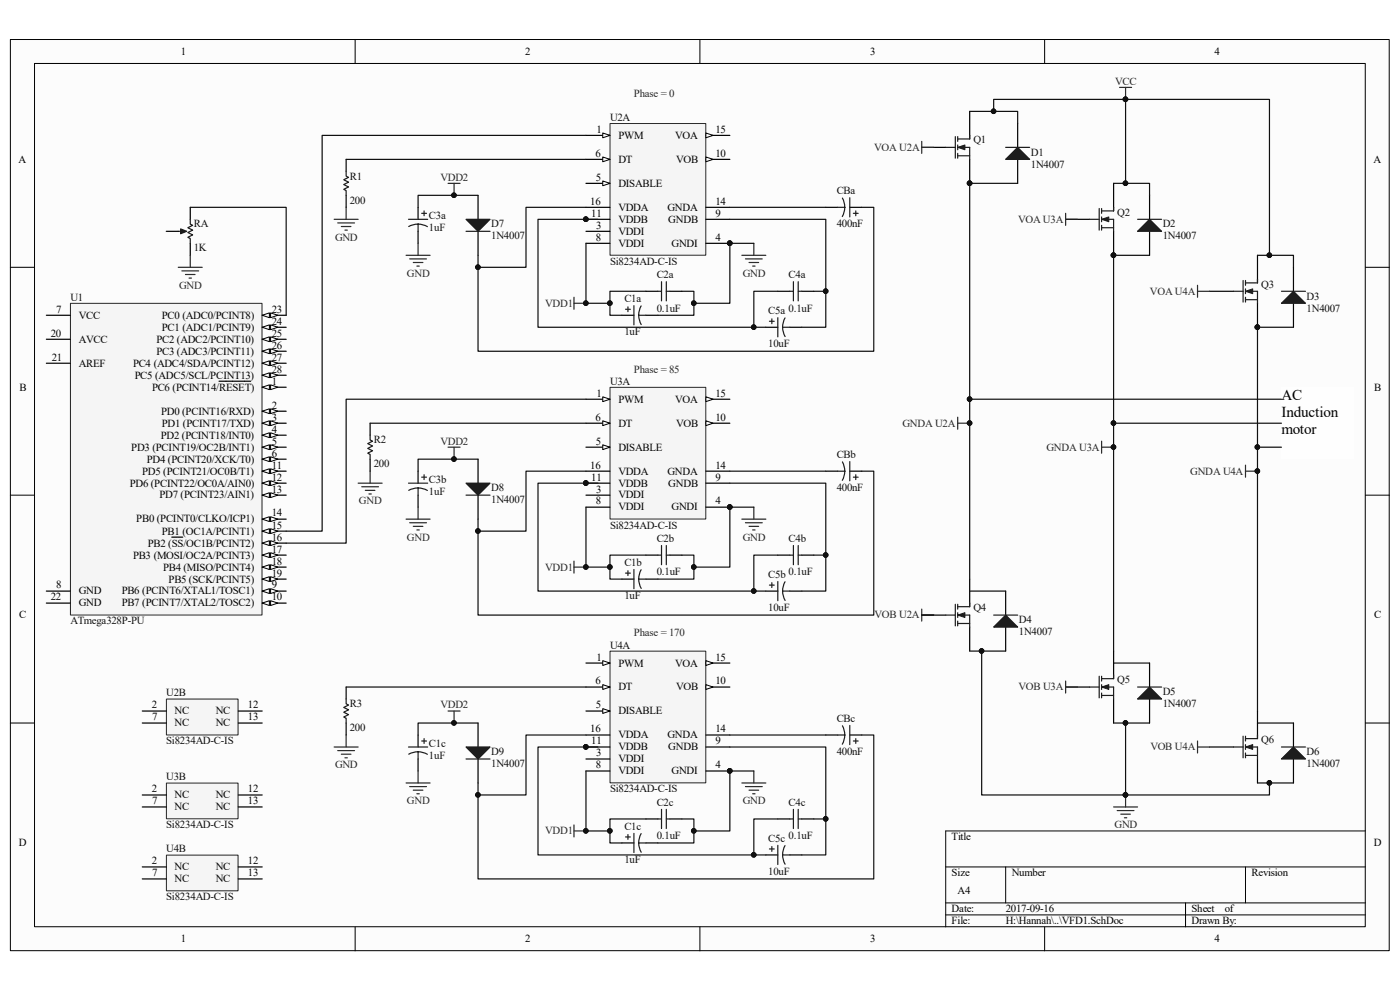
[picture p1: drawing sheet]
<svg xmlns="http://www.w3.org/2000/svg" width="297mm" height="210mm" viewBox="0 0 297 210" stroke-linecap="round" stroke-linejoin="round" font-family="sans-serif">
<path d="M2.2 8.4h292.5v193.3h-292.5z" fill="#fcfcfc"/>
<path d="M2.2 8.4h292.5v193.3h-292.5z" fill="none" stroke="#000" stroke-width=".21"/>
<path d="M7.4 13.5h282.2v183.1h-282.2z" fill="#fcfcfc"/>
<g fill="none" stroke="#000" stroke-width=".21">
<path d="M7.3 13.5h282.3v183.1h-282.3zM75.3 8.4v5.1M148.5 8.4v5.1M221.6 8.4v5.1M2.2 56.7h5.1M289.7 56.7h5.1M2.2 105h5.1M289.7 105h5.1M2.2 153.4h5.1M289.7 153.4h5.1M289.7 176.3h-89.1v20.3M75.3 196.6v5.1"/>
<path d="M148.5 196.6v5.1M200.6 183.9h89.1M200.6 191.5h89.1M200.6 194.1h89.1M213.4 183.9v7.6M221.6 196.6v5.1M251.5 191.5v5.1M264.2 183.9v7.6"/>
</g>
<path d="M215.9 26.2v5.1M215.9 33.8v5.1" fill="none" stroke="#000" stroke-width=".25"/>
<path d="M213.4 33.8l2.5-2.5 2.5 2.5z" fill="#1c1c1c"/>
<path d="M213.4 33.8l2.5-2.5 2.5 2.5zM213.4 31.3h5" fill="none" stroke="#1c1c1c" stroke-width=".25"/>
<path d="M243.9 41.4v5.1M243.9 49.1v5.1" fill="none" stroke="#000" stroke-width=".25"/>
<path d="M243.9 46.5l2.5 2.6h-5.1z" fill="#1c1c1c"/>
<path d="M241.3 46.5h5.1M243.9 46.5l2.5 2.6h-5.1z" fill="none" stroke="#1c1c1c" stroke-width=".25"/>
<path d="M15 64.4h40.6v66.1h-40.6z" fill="#f5f5f5"/>
<path d="M14.9 64.3h40.7v66.2h-40.7z" fill="none" stroke="#262626" stroke-width=".21"/>
<path d="M55.6 82.1h5.1" fill="none" stroke="#000" stroke-width=".25"/>
<path d="M55.6 82.1l1.6-.5v1.1z" fill="#fcfcfc"/>
<path d="M55.6 82.1l1.6-.5v1.1z" fill="none" stroke="#000" stroke-width=".21"/>
<path d="M57.4 81.6l1.5 .5-1.5 .6z" fill="#fcfcfc"/>
<path d="M57.4 81.6l1.5 .5-1.5 .6z" fill="none" stroke="#000" stroke-width=".21"/>
<path d="M46.5 80.9h3.9M50.5 80.9h2.7M55.6 87.2h5.1" fill="none" stroke="#000" stroke-width=".25"/>
<path d="M55.6 87.2l1.6-.5v1z" fill="#fcfcfc"/>
<path d="M55.6 87.2l1.6-.5v1z" fill="none" stroke="#000" stroke-width=".21"/>
<path d="M57.4 86.7l1.5 .5-1.5 .5z" fill="#fcfcfc"/>
<path d="M57.4 86.7l1.5 .5-1.5 .5z" fill="none" stroke="#000" stroke-width=".21"/>
<path d="M55.6 89.8h5.1" fill="none" stroke="#000" stroke-width=".25"/>
<path d="M55.6 89.8l1.6-.5v1z" fill="#fcfcfc"/>
<path d="M55.6 89.8l1.6-.5v1z" fill="none" stroke="#000" stroke-width=".21"/>
<path d="M57.4 89.3l1.5 .5-1.5 .5z" fill="#fcfcfc"/>
<path d="M57.4 89.3l1.5 .5-1.5 .5z" fill="none" stroke="#000" stroke-width=".21"/>
<path d="M55.6 92.3h5.1" fill="none" stroke="#000" stroke-width=".25"/>
<path d="M55.6 92.3l1.6-.5v1z" fill="#fcfcfc"/>
<path d="M55.6 92.3l1.6-.5v1z" fill="none" stroke="#000" stroke-width=".21"/>
<path d="M57.4 91.8l1.5 .5-1.5 .5z" fill="#fcfcfc"/>
<path d="M57.4 91.8l1.5 .5-1.5 .5z" fill="none" stroke="#000" stroke-width=".21"/>
<path d="M55.6 94.9h5.1" fill="none" stroke="#000" stroke-width=".25"/>
<path d="M55.6 94.9l1.6-.5v1z" fill="#fcfcfc"/>
<path d="M55.6 94.9l1.6-.5v1z" fill="none" stroke="#000" stroke-width=".21"/>
<path d="M57.4 94.4l1.5 .5-1.5 .5z" fill="#fcfcfc"/>
<path d="M57.4 94.4l1.5 .5-1.5 .5z" fill="none" stroke="#000" stroke-width=".21"/>
<path d="M55.6 97.4h5.1" fill="none" stroke="#000" stroke-width=".25"/>
<path d="M55.6 97.4l1.6-.5v1z" fill="#fcfcfc"/>
<path d="M55.6 97.4l1.6-.5v1z" fill="none" stroke="#000" stroke-width=".21"/>
<path d="M57.4 96.9l1.5 .5-1.5 .5z" fill="#fcfcfc"/>
<path d="M57.4 96.9l1.5 .5-1.5 .5z" fill="none" stroke="#000" stroke-width=".21"/>
<path d="M9.8 66.9h5.1M9.8 125.4h5.1M55.6 125.4h5.1" fill="none" stroke="#000" stroke-width=".25"/>
<path d="M55.6 125.4l1.6-.5v1z" fill="#fcfcfc"/>
<path d="M55.6 125.4l1.6-.5v1z" fill="none" stroke="#000" stroke-width=".21"/>
<path d="M57.4 124.9l1.5 .5-1.5 .5z" fill="#fcfcfc"/>
<path d="M57.4 124.9l1.5 .5-1.5 .5z" fill="none" stroke="#000" stroke-width=".21"/>
<path d="M55.6 127.9h5.1" fill="none" stroke="#000" stroke-width=".25"/>
<path d="M55.6 127.9l1.6-.5v1z" fill="#fcfcfc"/>
<path d="M55.6 127.9l1.6-.5v1z" fill="none" stroke="#000" stroke-width=".21"/>
<path d="M57.4 127.4l1.5 .5-1.5 .5z" fill="#fcfcfc"/>
<path d="M57.4 127.4l1.5 .5-1.5 .5z" fill="none" stroke="#000" stroke-width=".21"/>
<path d="M55.6 100h5.1" fill="none" stroke="#000" stroke-width=".25"/>
<path d="M55.6 100l1.6-.6v1.1z" fill="#fcfcfc"/>
<path d="M55.6 100l1.6-.6v1.1z" fill="none" stroke="#000" stroke-width=".21"/>
<path d="M57.4 99.4l1.5 .6-1.5 .5z" fill="#fcfcfc"/>
<path d="M57.4 99.4l1.5 .6-1.5 .5z" fill="none" stroke="#000" stroke-width=".21"/>
<path d="M55.6 102.5h5.1" fill="none" stroke="#000" stroke-width=".25"/>
<path d="M55.6 102.5l1.6-.5v1z" fill="#fcfcfc"/>
<path d="M55.6 102.5l1.6-.5v1z" fill="none" stroke="#000" stroke-width=".21"/>
<path d="M57.4 102l1.5 .5-1.5 .5z" fill="#fcfcfc"/>
<path d="M57.4 102l1.5 .5-1.5 .5z" fill="none" stroke="#000" stroke-width=".21"/>
<path d="M55.6 105h5.1" fill="none" stroke="#000" stroke-width=".25"/>
<path d="M55.6 105l1.6-.5v1.1z" fill="#fcfcfc"/>
<path d="M55.6 105l1.6-.5v1.1z" fill="none" stroke="#000" stroke-width=".21"/>
<path d="M57.4 104.5l1.5 .5-1.5 .6z" fill="#fcfcfc"/>
<path d="M57.4 104.5l1.5 .5-1.5 .6z" fill="none" stroke="#000" stroke-width=".21"/>
<path d="M55.6 110.1h5.1" fill="none" stroke="#000" stroke-width=".25"/>
<path d="M55.6 110.1l1.6-.5v1z" fill="#fcfcfc"/>
<path d="M55.6 110.1l1.6-.5v1z" fill="none" stroke="#000" stroke-width=".21"/>
<path d="M57.4 109.6l1.5 .5-1.5 .5z" fill="#fcfcfc"/>
<path d="M57.4 109.6l1.5 .5-1.5 .5z" fill="none" stroke="#000" stroke-width=".21"/>
<path d="M55.6 112.7h5.1" fill="none" stroke="#000" stroke-width=".25"/>
<path d="M55.6 112.7l1.6-.5v1z" fill="#fcfcfc"/>
<path d="M55.6 112.7l1.6-.5v1z" fill="none" stroke="#000" stroke-width=".21"/>
<path d="M57.4 112.2l1.5 .5-1.5 .5z" fill="#fcfcfc"/>
<path d="M57.4 112.2l1.5 .5-1.5 .5z" fill="none" stroke="#000" stroke-width=".21"/>
<path d="M55.6 115.2h5.1" fill="none" stroke="#000" stroke-width=".25"/>
<path d="M55.6 115.2l1.6-.5v1z" fill="#fcfcfc"/>
<path d="M55.6 115.2l1.6-.5v1z" fill="none" stroke="#000" stroke-width=".21"/>
<path d="M57.4 114.7l1.5 .5-1.5 .5z" fill="#fcfcfc"/>
<path d="M57.4 114.7l1.5 .5-1.5 .5z" fill="none" stroke="#000" stroke-width=".21"/>
<path d="M36.4 113.9h1.1M37.7 113.9h1.1M55.6 117.8h5.1" fill="none" stroke="#000" stroke-width=".25"/>
<path d="M55.6 117.8l1.6-.5v1z" fill="#fcfcfc"/>
<path d="M55.6 117.8l1.6-.5v1z" fill="none" stroke="#000" stroke-width=".21"/>
<path d="M57.4 117.3l1.5 .5-1.5 .5z" fill="#fcfcfc"/>
<path d="M57.4 117.3l1.5 .5-1.5 .5z" fill="none" stroke="#000" stroke-width=".21"/>
<path d="M55.6 120.3h5.1" fill="none" stroke="#000" stroke-width=".25"/>
<path d="M55.6 120.3l1.6-.5v1z" fill="#fcfcfc"/>
<path d="M55.6 120.3l1.6-.5v1z" fill="none" stroke="#000" stroke-width=".21"/>
<path d="M57.4 119.8l1.5 .5-1.5 .5z" fill="#fcfcfc"/>
<path d="M57.4 119.8l1.5 .5-1.5 .5z" fill="none" stroke="#000" stroke-width=".21"/>
<path d="M55.6 122.9h5.1" fill="none" stroke="#000" stroke-width=".25"/>
<path d="M55.6 122.9l1.6-.6v1.1z" fill="#fcfcfc"/>
<path d="M55.6 122.9l1.6-.6v1.1z" fill="none" stroke="#000" stroke-width=".21"/>
<path d="M57.4 122.3l1.5 .6-1.5 .5z" fill="#fcfcfc"/>
<path d="M57.4 122.3l1.5 .6-1.5 .5z" fill="none" stroke="#000" stroke-width=".21"/>
<path d="M9.8 72h5.1M9.8 77.1h5.1M55.6 66.9h5.1M9.8 127.9h5.1" fill="none" stroke="#000" stroke-width=".25"/>
<path d="M55.6 66.9l1.6-.5v1z" fill="#fcfcfc"/>
<path d="M55.6 66.9l1.6-.5v1z" fill="none" stroke="#000" stroke-width=".21"/>
<path d="M57.4 66.4l1.5 .5-1.5 .5z" fill="#fcfcfc"/>
<path d="M57.4 66.4l1.5 .5-1.5 .5z" fill="none" stroke="#000" stroke-width=".21"/>
<path d="M55.6 69.4h5.1" fill="none" stroke="#000" stroke-width=".25"/>
<path d="M55.6 69.4l1.6-.5v1z" fill="#fcfcfc"/>
<path d="M55.6 69.4l1.6-.5v1z" fill="none" stroke="#000" stroke-width=".21"/>
<path d="M57.4 68.9l1.5 .5-1.5 .5z" fill="#fcfcfc"/>
<path d="M57.4 68.9l1.5 .5-1.5 .5z" fill="none" stroke="#000" stroke-width=".21"/>
<path d="M55.6 72h5.1" fill="none" stroke="#000" stroke-width=".25"/>
<path d="M55.6 72l1.6-.5v1z" fill="#fcfcfc"/>
<path d="M55.6 72l1.6-.5v1z" fill="none" stroke="#000" stroke-width=".21"/>
<path d="M57.4 71.5l1.5 .5-1.5 .5z" fill="#fcfcfc"/>
<path d="M57.4 71.5l1.5 .5-1.5 .5z" fill="none" stroke="#000" stroke-width=".21"/>
<path d="M55.6 74.5h5.1" fill="none" stroke="#000" stroke-width=".25"/>
<path d="M55.6 74.5l1.6-.5v1z" fill="#fcfcfc"/>
<path d="M55.6 74.5l1.6-.5v1z" fill="none" stroke="#000" stroke-width=".21"/>
<path d="M57.4 74l1.5 .5-1.5 .5z" fill="#fcfcfc"/>
<path d="M57.4 74l1.5 .5-1.5 .5z" fill="none" stroke="#000" stroke-width=".21"/>
<path d="M55.6 77.1h5.1" fill="none" stroke="#000" stroke-width=".25"/>
<path d="M55.6 77.1l1.6-.6v1.1z" fill="#fcfcfc"/>
<path d="M55.6 77.1l1.6-.6v1.1z" fill="none" stroke="#000" stroke-width=".21"/>
<path d="M57.4 76.5l1.5 .6-1.5 .5z" fill="#fcfcfc"/>
<path d="M57.4 76.5l1.5 .6-1.5 .5z" fill="none" stroke="#000" stroke-width=".21"/>
<path d="M55.6 79.6h5.1" fill="none" stroke="#000" stroke-width=".25"/>
<path d="M55.6 79.6l1.6-.5v1z" fill="#fcfcfc"/>
<path d="M55.6 79.6l1.6-.5v1z" fill="none" stroke="#000" stroke-width=".21"/>
<path d="M57.4 79.1l1.5 .5-1.5 .5z" fill="#fcfcfc"/>
<path d="M57.4 79.1l1.5 .5-1.5 .5z" fill="none" stroke="#000" stroke-width=".21"/>
<path d="M129.5 26.2h20.2v27.9h-20.2z" fill="#f5f5f5"/>
<path d="M129.4 26.2h20.3v27.9h-20.3z" fill="none" stroke="#262626" stroke-width=".21"/>
<path d="M124.3 28.7h5.1" fill="none" stroke="#000" stroke-width=".25"/>
<path d="M127.9 28.2l1.5 .5-1.5 .5z" fill="#fcfcfc"/>
<path d="M127.9 28.2l1.5 .5-1.5 .5z" fill="none" stroke="#000" stroke-width=".21"/>
<path d="M124.3 38.9h5.1M124.3 49.1h5.1M149.8 51.6h5" fill="none" stroke="#000" stroke-width=".25"/>
<circle cx="154.8" cy="51.6" r=".48" fill="#0e0e0e" stroke="#0e0e0e" stroke-width=".21"/>
<path d="M127.9 38.4l1.5 .5-1.5 .5z" fill="#fcfcfc"/>
<path d="M127.9 38.4l1.5 .5-1.5 .5z" fill="none" stroke="#000" stroke-width=".21"/>
<path d="M124.3 33.8h5.1" fill="none" stroke="#000" stroke-width=".25"/>
<path d="M127.9 33.3l1.5 .5-1.5 .5z" fill="#fcfcfc"/>
<path d="M127.9 33.3l1.5 .5-1.5 .5z" fill="none" stroke="#000" stroke-width=".21"/>
<path d="M149.8 33.8h5M124.3 51.6h5.1M149.8 46.5h5" fill="none" stroke="#000" stroke-width=".25"/>
<path d="M149.8 33.3l1.5 .5-1.5 .5z" fill="#fcfcfc"/>
<path d="M149.8 33.3l1.5 .5-1.5 .5z" fill="none" stroke="#000" stroke-width=".21"/>
<path d="M149.8 28.7h5M124.3 46.5h5.1M149.8 44h5" fill="none" stroke="#000" stroke-width=".25"/>
<circle cx="124.3" cy="46.5" r=".48" fill="#0e0e0e" stroke="#0e0e0e" stroke-width=".21"/>
<path d="M149.8 28.2l1.5 .5-1.5 .5z" fill="#fcfcfc"/>
<path d="M149.8 28.2l1.5 .5-1.5 .5z" fill="none" stroke="#000" stroke-width=".21"/>
<path d="M124.3 44h5.1" fill="none" stroke="#000" stroke-width=".25"/>
<g fill="#0e0e0e" stroke="#0e0e0e" stroke-width=".21">
<circle cx="154.8" cy="51.6" r=".48"/>
<circle cx="124.3" cy="46.5" r=".48"/>
</g>
<path d="M35.3 148.3h15.2v7.6h-15.2z" fill="#f5f5f5"/>
<path d="M35.3 148.3h15.2v7.6h-15.2z" fill="none" stroke="#262626" stroke-width=".21"/>
<path d="M40.4 44v2.5M40.4 51.6v2.6M30.2 150.8h5.1M30.2 153.4h5.1M50.5 150.8h5.1M50.5 153.4h5.1" fill="none" stroke="#000" stroke-width=".25"/>
<path d="M37.8 49.1h1.3" fill="none" stroke="#1c1c1c" stroke-width=".25"/>
<path d="M38.3 48.6l1.3 .5-1.3 .5z" fill="#1c1c1c"/>
<path d="M38.3 48.6l1.3 .5-1.3 .5zM40.4 46.5v1l.5 .3-1 .5 1 .5-1 .5 1 .5-1 .5 .5 .3v1" fill="none" stroke="#1c1c1c" stroke-width=".25"/>
<path d="M35.3 49.1h2.5M274.4 56.7v5.1M274.4 64.3v5.1" fill="none" stroke="#000" stroke-width=".25"/>
<path d="M70.9 46.5h5.1M71.7 47.3h3.5M72.4 48.1h2.1M73.2 48.8h.5M73.4 44v2.5" fill="none" stroke="#262626" stroke-width=".25"/>
<path d="M274.4 61.8l2.6 2.5h-5.1z" fill="#1c1c1c"/>
<path d="M271.9 61.8h5.1M274.4 61.8l2.6 2.5h-5.1z" fill="none" stroke="#1c1c1c" stroke-width=".25"/>
<path d="M243.9 140.7v5M243.9 148.3v5.1" fill="none" stroke="#000" stroke-width=".25"/>
<path d="M241.3 148.3l2.6-2.6 2.5 2.6z" fill="#1c1c1c"/>
<path d="M241.3 148.3l2.6-2.6 2.5 2.6zM241.3 145.7h5.1" fill="none" stroke="#1c1c1c" stroke-width=".25"/>
<path d="M213.4 125.4v5.1M213.4 133v5.1" fill="none" stroke="#000" stroke-width=".25"/>
<path d="M210.8 133l2.6-2.5 2.5 2.5z" fill="#1c1c1c"/>
<path d="M210.8 133l2.6-2.5 2.5 2.5zM210.8 130.5h5.1" fill="none" stroke="#1c1c1c" stroke-width=".25"/>
<path d="M274.4 153.4v5.1M274.4 161v5.1" fill="none" stroke="#000" stroke-width=".25"/>
<path d="M271.9 161l2.5-2.5 2.6 2.5z" fill="#1c1c1c"/>
<path d="M200.6 31.3h2.1M202.7 29v4.6M203.2 29.5h2.5M203.2 31.3h2.5v2.5M203.2 33h2.5M203.2 29v1M203.2 30.8v1M203.2 32.5v1.1M271.9 158.5h5.1M271.9 161l2.5-2.5 2.6 2.5z" fill="none" stroke="#1c1c1c" stroke-width=".25"/>
<path d="M195.5 31.3h5.1M205.7 23.6v5.1M205.7 33.8v5.1" fill="none" stroke="#000" stroke-width=".25"/>
<circle cx="205.7" cy="38.9" r=".48" fill="#0e0e0e" stroke="#0e0e0e" stroke-width=".21"/>
<path d="M203.2 31.3l1.5-.5v1z" fill="#1c1c1c"/>
<path d="M203.2 31.3l1.5-.5v1z" fill="none" stroke="#1c1c1c" stroke-width=".21"/>
<path d="M205.7 28.7v.8M231.2 46.5h2M233.2 44.2v4.6M233.7 44.7h2.5M233.7 46.5h2.5v2.6M233.7 48.3h2.5M233.7 44.2v1.1M233.7 46v1M233.7 47.8v1" fill="none" stroke="#1c1c1c" stroke-width=".25"/>
<g fill="#0e0e0e" stroke="#0e0e0e" stroke-width=".21">
<circle cx="205.7" cy="38.9" r=".48"/>
<circle cx="236.2" cy="54.1" r=".48"/>
</g>
<path d="M236.2 38.9v5.1M226.1 46.5h5.1M236.2 49.1v5.1" fill="none" stroke="#000" stroke-width=".25"/>
<path d="M233.7 46.5l1.5-.5v1z" fill="#1c1c1c"/>
<path d="M233.7 46.5l1.5-.5v1z" fill="none" stroke="#1c1c1c" stroke-width=".21"/>
<path d="M236.2 44v.7M263.7 59.5v4.6M264.2 59.5v1M261.7 61.8h2M264.2 60h2.6M264.2 61.8h2.6v2.5M264.2 63.6h2.6M264.2 61.3v1M264.2 63.1v1" fill="none" stroke="#1c1c1c" stroke-width=".25"/>
<g fill="#0e0e0e" stroke="#0e0e0e" stroke-width=".21">
<circle cx="236.2" cy="54.1" r=".48"/>
<circle cx="266.7" cy="69.4" r=".48"/>
</g>
<path d="M266.8 54.2v5M256.6 61.8h5.1M266.8 64.3v5.1" fill="none" stroke="#000" stroke-width=".25"/>
<path d="M264.2 61.8l1.6-.5v1z" fill="#1c1c1c"/>
<path d="M264.2 61.8l1.6-.5v1z" fill="none" stroke="#1c1c1c" stroke-width=".21"/>
<path d="M266.8 59.2v.8M200.6 130.5h2.1M202.7 128.2v4.6M203.2 128.7h2.5M203.2 130.5h2.5v2.5M203.2 132.3h2.5M203.2 128.2v1M203.2 130v1M203.2 131.8v1" fill="none" stroke="#1c1c1c" stroke-width=".25"/>
<circle cx="266.7" cy="69.4" r=".48" fill="#0e0e0e" stroke="#0e0e0e" stroke-width=".21"/>
<path d="M195.5 130.5h5.1M205.7 122.9v5M205.7 133v5.1" fill="none" stroke="#000" stroke-width=".25"/>
<path d="M203.2 130.5l1.5-.5v1z" fill="#1c1c1c"/>
<path d="M203.2 130.5l1.5-.5v1z" fill="none" stroke="#1c1c1c" stroke-width=".21"/>
<path d="M205.7 127.9v.8M231.2 145.7h2M233.2 143.5v4.5M233.7 144h2.5M233.7 145.7h2.5v2.6M233.7 147.5h2.5M233.7 143.5v1M233.7 145.2v1.1M233.7 147v1" fill="none" stroke="#1c1c1c" stroke-width=".25"/>
<path d="M236.2 138.1v5.1M226.1 145.7h5.1M236.2 148.3v5.1" fill="none" stroke="#000" stroke-width=".25"/>
<path d="M233.7 145.7l1.5-.5v1.1z" fill="#1c1c1c"/>
<path d="M233.7 145.7l1.5-.5v1.1z" fill="none" stroke="#1c1c1c" stroke-width=".21"/>
<path d="M236.2 143.2v.8M261.7 158.5h2M263.7 156.2v4.6M264.2 156.7h2.6M264.2 158.5h2.6v2.5M264.2 156.2v1M264.2 158v1M264.2 159.7v1.1M264.2 160.3h2.6" fill="none" stroke="#1c1c1c" stroke-width=".25"/>
<path d="M256.6 158.5h5.1M266.8 150.8v5.1M266.8 161v5.1" fill="none" stroke="#000" stroke-width=".25"/>
<path d="M264.2 158.5l1.6-.5v1z" fill="#1c1c1c"/>
<path d="M264.2 158.5l1.6-.5v1z" fill="none" stroke="#1c1c1c" stroke-width=".21"/>
<g fill="none" stroke="#1c1c1c" stroke-width=".25">
<path d="M73.4 36.4v1l.5 .2-1 .5 1 .5-1 .6 1 .5-1 .5 .5 .2v1M140.3 59.8v4M141.4 59.8v4M168.3 59.8v4M169.3 59.8v4M132.7 65.6h1M133.2 65.1v1M134.5 64.8v4.1M135.5 66.9l.2 1.2 .3 .8M135.5 66.9h1.5M136 64.9l-.4 1.1-.1 .9M139.6 61.8h.7"/>
<path d="M141.4 61.8h.7M163.2 68.2h1.1M163.7 67.6v1.1M165 67.4v4.1M166 69.4l.2 1.2 .4 .8M166 69.4h1.6M166.5 67.4l-.4 1.2-.1 .8M167.6 61.8h.7M169.3 61.8h.8M266.8 155.9v.8"/>
</g>
<path d="M73.4 33.8v2.6M73.4 41.4v2.6M101.4 41.4v5.1M101.4 49.1v5.1M131.9 66.9h2.6M137 61.8h2.6M137 66.9h2.6M142.1 61.8h2.6M162.5 69.4h2.5M165 61.8h2.6M167.6 69.4h2.5M170.1 61.8h2.5" fill="none" stroke="#000" stroke-width=".25"/>
<path d="M37.8 56.7h5.1M38.6 57.5h3.5M39.3 58.2h2.1M40.1 59h.5M40.4 54.2v2.5" fill="none" stroke="#262626" stroke-width=".25"/>
<path d="M98.9 46.5h5.1l-2.6 2.6z" fill="#1c1c1c"/>
<g fill="none" stroke="#1c1c1c" stroke-width=".25">
<path d="M86.7 46.5h4M88.7 47.5v1.6M88.7 47.5l1.2 .2 .8 .4M88.7 47.5l-.8 .1-1.2 .5M89.5 45.3h1M90 44.7v1.1M98.9 46.5h5.1l-2.6 2.6zM98.9 49.1h5.1M177.7 44h1.6M178.7 42l.4 1.2 .1 .8-.2 1.2-.3 .7M180.3 41.9v4.1M181 45.3h1.1"/>
<path d="M181.6 44.7v1.1"/>
</g>
<g fill="none" stroke="#262626" stroke-width=".25">
<path d="M95.1 38.9h2.5M96.3 38.9v2.5M86.2 54.2h5M86.9 54.9h3.6M87.7 55.7h2M88.4 56.4h.6M88.7 51.6v2.6M157.4 54.2h5.1M158.1 54.9h3.6M158.9 55.7h2M159.7 56.4h.5M159.9 51.6v2.6"/>
<path d="M121.8 63.1v2.5M121.8 64.3h2.5"/>
</g>
<path d="M88.7 44v2.5M88.7 49.1v2.5M175.2 44h2.5M180.3 44h2.5" fill="none" stroke="#000" stroke-width=".25"/>
<g fill="#0e0e0e" stroke="#0e0e0e" stroke-width=".21">
<circle cx="96.3" cy="41.4" r=".48"/>
<circle cx="124.3" cy="64.3" r=".48"/>
</g>
<path d="M129.5 82.2h20.2v27.9h-20.2z" fill="#f5f5f5"/>
<path d="M129.4 82.2h20.3v27.9h-20.3z" fill="none" stroke="#262626" stroke-width=".21"/>
<path d="M124.3 84.7h5.1" fill="none" stroke="#000" stroke-width=".25"/>
<path d="M127.9 84.2l1.5 .5-1.5 .5z" fill="#fcfcfc"/>
<path d="M127.9 84.2l1.5 .5-1.5 .5z" fill="none" stroke="#000" stroke-width=".21"/>
<path d="M124.3 94.9h5.1M124.3 105h5.1M149.8 107.6h5" fill="none" stroke="#000" stroke-width=".25"/>
<circle cx="154.8" cy="107.6" r=".48" fill="#0e0e0e" stroke="#0e0e0e" stroke-width=".21"/>
<path d="M127.9 94.4l1.5 .5-1.5 .5z" fill="#fcfcfc"/>
<path d="M127.9 94.4l1.5 .5-1.5 .5z" fill="none" stroke="#000" stroke-width=".21"/>
<path d="M124.3 89.8h5.1" fill="none" stroke="#000" stroke-width=".25"/>
<path d="M127.9 89.3l1.5 .5-1.5 .5z" fill="#fcfcfc"/>
<path d="M127.9 89.3l1.5 .5-1.5 .5z" fill="none" stroke="#000" stroke-width=".21"/>
<path d="M149.8 89.8h5M124.3 107.6h5.1M149.8 102.5h5" fill="none" stroke="#000" stroke-width=".25"/>
<path d="M149.8 89.3l1.5 .5-1.5 .5z" fill="#fcfcfc"/>
<path d="M149.8 89.3l1.5 .5-1.5 .5z" fill="none" stroke="#000" stroke-width=".21"/>
<path d="M149.8 100h5M149.8 84.7h5M124.3 102.5h5.1" fill="none" stroke="#000" stroke-width=".25"/>
<circle cx="124.3" cy="102.5" r=".48" fill="#0e0e0e" stroke="#0e0e0e" stroke-width=".21"/>
<path d="M149.8 84.2l1.5 .5-1.5 .5z" fill="#fcfcfc"/>
<path d="M149.8 84.2l1.5 .5-1.5 .5z" fill="none" stroke="#000" stroke-width=".21"/>
<g fill="none" stroke="#000" stroke-width=".25">
<path d="M78.5 89.8v2.5M78.5 97.4v2.6M101.4 97.4v5.1M124.3 100h5.1M101.4 105v5.1M137 117.8h2.6M142.1 117.8h2.6M165 117.8h2.6M170.1 117.8h2.5M131.9 122.9h2.6M137 122.9h2.6M162.5 125.4h2.5"/>
<path d="M167.6 125.4h2.5"/>
</g>
<g fill="#0e0e0e" stroke="#0e0e0e" stroke-width=".21">
<circle cx="154.8" cy="107.6" r=".48"/>
<circle cx="124.3" cy="102.5" r=".48"/>
</g>
<path d="M78.5 100v2.5M76 102.5h5.1M76.7 103.3h3.6M77.5 104h2M78.3 104.8h.5" fill="none" stroke="#262626" stroke-width=".25"/>
<g fill="none" stroke="#1c1c1c" stroke-width=".25">
<path d="M78.5 92.3v1l.5 .3-1 .5 1 .5-1 .5 1 .5-1 .5 .5 .3v1M139.6 117.8h.7M140.3 115.7v4.1M141.4 115.7v4.1M141.4 117.8h.7M167.6 117.8h.7M168.3 115.7v4.1M169.3 117.8h.8M169.3 115.7v4.1M132.7 121.6h1M133.2 121.1v1M134.5 120.8v4.1"/>
<path d="M135.5 122.9l.2 1.2 .3 .7M135.5 122.9h1.5M136 120.9l-.4 1.1-.1 .9M163.2 124.1h1.1M163.7 123.6v1M165 123.4v4M166 125.4l.2 1.2 .4 .8M166 125.4h1.6M166.5 123.4l-.4 1.2-.1 .8"/>
</g>
<path d="M98.9 102.5h5.1l-2.6 2.5z" fill="#1c1c1c"/>
<g fill="none" stroke="#1c1c1c" stroke-width=".25">
<path d="M177.7 100h1.6M178.7 98l.4 1.1 .1 .9-.2 1.2-.3 .7M180.3 97.9v4.1M86.7 102.5h4M88.7 103.5v1.5M88.7 103.5l1.2 .2 .8 .3M88.7 103.5l-.8 .1-1.2 .4M89.5 101.2h1M90 100.7v1M98.9 102.5h5.1l-2.6 2.5zM98.9 105h5.1M181 101.2h1.1"/>
<path d="M181.6 100.7v1"/>
</g>
<g fill="none" stroke="#262626" stroke-width=".25">
<path d="M95.1 94.9h2.5M96.3 94.9v2.5M86.2 110.1h5M86.9 110.9h3.6M87.7 111.7h2M88.4 112.4h.6M88.7 107.6v2.5M121.8 119v2.6M157.4 110.1h5.1M158.1 110.9h3.6M158.9 111.7h2M159.7 112.4h.5"/>
<path d="M159.9 107.6v2.5M121.8 120.3h2.5"/>
</g>
<path d="M88.7 100v2.5M175.2 100h2.5M180.3 100h2.5M88.7 105v2.6" fill="none" stroke="#000" stroke-width=".25"/>
<g fill="#0e0e0e" stroke="#0e0e0e" stroke-width=".21">
<circle cx="96.3" cy="97.4" r=".48"/>
<circle cx="124.3" cy="120.3" r=".48"/>
</g>
<path d="M129.5 138.2h20.2v27.9h-20.2z" fill="#f5f5f5"/>
<path d="M129.4 138.1h20.3v28h-20.3z" fill="none" stroke="#262626" stroke-width=".21"/>
<path d="M124.3 140.7h5.1" fill="none" stroke="#000" stroke-width=".25"/>
<path d="M127.9 140.1l1.5 .6-1.5 .5z" fill="#fcfcfc"/>
<path d="M127.9 140.1l1.5 .6-1.5 .5z" fill="none" stroke="#000" stroke-width=".21"/>
<path d="M124.3 150.8h5.1M124.3 161h5.1M149.8 163.6h5" fill="none" stroke="#000" stroke-width=".25"/>
<circle cx="154.8" cy="163.5" r=".48" fill="#0e0e0e" stroke="#0e0e0e" stroke-width=".21"/>
<path d="M127.9 150.3l1.5 .5-1.5 .5z" fill="#fcfcfc"/>
<path d="M127.9 150.3l1.5 .5-1.5 .5z" fill="none" stroke="#000" stroke-width=".21"/>
<path d="M124.3 145.7h5.1" fill="none" stroke="#000" stroke-width=".25"/>
<path d="M127.9 145.2l1.5 .5-1.5 .6z" fill="#fcfcfc"/>
<path d="M127.9 145.2l1.5 .5-1.5 .6z" fill="none" stroke="#000" stroke-width=".21"/>
<path d="M149.8 158.5h5M149.8 145.7h5M124.3 163.6h5.1" fill="none" stroke="#000" stroke-width=".25"/>
<path d="M149.8 145.2l1.5 .5-1.5 .6z" fill="#fcfcfc"/>
<path d="M149.8 145.2l1.5 .5-1.5 .6z" fill="none" stroke="#000" stroke-width=".21"/>
<path d="M124.3 158.5h5.1M149.8 155.9h5M149.8 140.7h5" fill="none" stroke="#000" stroke-width=".25"/>
<circle cx="124.3" cy="158.4" r=".48" fill="#0e0e0e" stroke="#0e0e0e" stroke-width=".21"/>
<path d="M149.8 140.1l1.5 .6-1.5 .5z" fill="#fcfcfc"/>
<path d="M149.8 140.1l1.5 .6-1.5 .5z" fill="none" stroke="#000" stroke-width=".21"/>
<g fill="none" stroke="#000" stroke-width=".25">
<path d="M73.4 145.7v2.6M73.4 153.4v2.5M101.4 153.4v5.1M124.3 155.9h5.1M101.4 161v5.1M131.9 178.8h2.6M137 173.7h2.6M137 178.8h2.6M142.1 173.7h2.6M165 173.7h2.6M170.1 173.7h2.5M162.5 181.4h2.5"/>
<path d="M167.6 181.4h2.5"/>
</g>
<g fill="#0e0e0e" stroke="#0e0e0e" stroke-width=".21">
<circle cx="154.8" cy="163.5" r=".48"/>
<circle cx="124.3" cy="158.4" r=".48"/>
</g>
<path d="M70.9 158.5h5.1M71.7 159.2h3.5M72.4 160h2.1M73.4 155.9v2.6M73.2 160.8h.5" fill="none" stroke="#262626" stroke-width=".25"/>
<g fill="none" stroke="#1c1c1c" stroke-width=".25">
<path d="M73.4 148.3v1l.5 .3-1 .5 1 .5-1 .5 1 .5-1 .5 .5 .3v1M132.7 177.5h1M133.2 177v1.1M134.5 176.8v4.1M135.5 178.8l.2 1.2 .3 .8M135.5 178.8h1.5M136 176.8l-.4 1.2-.1 .8M139.6 173.7h.7M140.3 171.7v4.1M141.4 171.7v4.1M141.4 173.7h.7M163.7 179.6v1"/>
<path d="M165 179.3v4.1M166.5 179.4l-.4 1.1-.1 .9M167.6 173.7h.7M168.3 171.7v4.1M169.3 173.7h.8M169.3 171.7v4.1M163.2 180.1h1.1M166 181.4l.2 1.2 .4 .7M166 181.4h1.6"/>
</g>
<path d="M98.9 158.5h5.1l-2.6 2.5z" fill="#1c1c1c"/>
<g fill="none" stroke="#1c1c1c" stroke-width=".25">
<path d="M86.7 158.5h4M88.7 159.5v1.5M88.7 159.5l1.2 .2 .8 .3M88.7 159.5l-.8 .1-1.2 .4M89.5 157.2h1M90 156.7v1M98.9 158.5h5.1l-2.6 2.5zM177.7 155.9h1.6M178.7 154l.4 1.1 .1 .9-.2 1.1-.3 .8M180.3 153.9v4.1M181 157.2h1.1M181.6 156.7v1"/>
<path d="M98.9 161h5.1"/>
</g>
<g fill="none" stroke="#262626" stroke-width=".25">
<path d="M95.1 150.8h2.5M96.3 150.8v2.6M86.2 166.1h5M86.9 166.9h3.6M87.7 167.6h2M88.4 168.4h.6M88.7 163.6v2.5M121.8 175v2.5M121.8 176.3h2.5M157.4 166.1h5.1M158.1 166.9h3.6M158.9 167.6h2"/>
<path d="M159.7 168.4h.5M159.9 163.6v2.5"/>
</g>
<path d="M88.7 155.9v2.6M175.2 155.9h2.5M180.3 155.9h2.5M88.7 161v2.6" fill="none" stroke="#000" stroke-width=".25"/>
<g fill="#0e0e0e" stroke="#0e0e0e" stroke-width=".21">
<circle cx="96.3" cy="153.4" r=".48"/>
<circle cx="124.3" cy="176.3" r=".48"/>
</g>
<path d="M35.3 166.2h15.2v7.5h-15.2z" fill="#f5f5f5"/>
<path d="M35.3 166.1h15.2v7.6h-15.2z" fill="none" stroke="#262626" stroke-width=".21"/>
<path d="M30.2 168.6h5.1M30.2 171.2h5.1M50.5 168.6h5.1M50.5 171.2h5.1" fill="none" stroke="#000" stroke-width=".25"/>
<path d="M35.3 181.4h15.2v7.6h-15.2z" fill="#f5f5f5"/>
<path d="M35.3 181.4h15.2v7.6h-15.2z" fill="none" stroke="#262626" stroke-width=".21"/>
<path d="M30.2 183.9h5.1M30.2 186.5h5.1M50.5 183.9h5.1M50.5 186.5h5.1" fill="none" stroke="#000" stroke-width=".25"/>
<g fill="none" stroke="#262626" stroke-width=".25">
<path d="M237.5 18.5h2.6M238.8 18.5v2.6M195.5 30v2.5M195.5 31.3h2.6M226.1 45.3v2.5M226.1 46.5h2.5M254.1 60.5v2.6M254.1 61.8h2.5M203.2 88.5v2.6M203.2 89.8h2.5M233.7 93.6v2.5M233.7 94.9h2.5"/>
<path d="M264.2 98.7v2.5M264.2 100h2.6M195.5 129.2v2.6M195.5 130.5h2.6M226.1 144.5v2.5M226.1 145.7h2.5M254.1 157.2v2.5M254.1 158.5h2.5M236.2 171.2h5.1M237 172h3.6M237.8 172.7h2M238.5 173.5h.5"/>
<path d="M238.8 168.6v2.6"/>
</g>
<g fill="#0e0e0e" stroke="#0e0e0e" stroke-width=".21">
<circle cx="205.7" cy="89.8" r=".48"/>
<circle cx="236.2" cy="94.8" r=".48"/>
<circle cx="266.7" cy="99.9" r=".48"/>
<circle cx="238.8" cy="168.6" r=".48"/>
<circle cx="238.8" cy="21.1" r=".48"/>
</g>
<path d="M271.9 82.2h15.2v15.2h-15.2z" fill="#fefefe"/>
<path d="M271.9 82.2h15.2v15.2h-15.2z" fill="none" stroke="#fefefe" stroke-width=".21"/>
<g fill="none" stroke="#0e0e0e" stroke-width=".25">
<path d="M73.4 33.8h50.9M124.3 28.7h-56v84h-7.6M205.7 23.6h10.2v2.6M210.8 23.6v-2.5h58.5v33.1M215.9 38.9h-10.2v84M236.2 38.9h7.7v2.5M238.8 21.1v17.8M40.4 44h20.3v22.9M101.4 41.4h-12.7v2.6M124.3 51.6v12.7h5.1M124.3 44h-12.7v12.7h-10.2M126.9 46.5h-12.8v22.9h45.8"/>
<path d="M154.8 46.5h20.4v15.3M154.8 44h20.4M159.9 51.6h-5.1v12.7h-7.6M182.8 44h2.6v30.5h-84v-20.3M243.9 54.2h-7.7v83.9M266.8 54.2h7.6v2.5M137 61.8h-7.6v5.1h2.5M144.7 61.8h2.5v5.1h-7.6M165 61.8h-5.1v7.6h2.6M172.6 61.8h2.6v7.6h-5.1M274.4 69.4h-7.6v81.4M78.5 89.8h45.8"/>
<path d="M101.4 97.4h-12.7v2.6M124.3 100h-12.7v12.7h-10.2M124.3 84.7h-50.9v30.5h-12.7M154.8 100h20.4M182.8 100h2.6v30.5h-84v-20.4M205.7 84.7h66.2M236.2 89.8h35.7M266.8 94.9h5.1M124.3 107.6v12.7h5.1M126.9 102.5h-12.8v22.9h45.8M137 117.8h-7.6v5.1h2.5M144.7 117.8h2.5v5.1h-7.6"/>
<path d="M154.8 102.5h20.4v15.3M159.9 107.6h-5.1v12.7h-7.6M165 117.8h-5.1v7.6h2.6M172.6 117.8h2.6v7.6h-5.1M195.5 130.5h2.6M205.7 138.1h7.7M205.7 125.4h7.7M208.3 138.1v30.5h61v-2.5M73.4 145.7h50.9M101.4 153.4h-12.7v2.5M124.3 155.9h-12.7v12.7h-10.2M126.9 158.5h-12.8v22.9h45.8"/>
<path d="M154.8 158.5h20.4v15.2M154.8 155.9h20.4M182.8 155.9h2.6v30.6h-84v-20.4M236.2 153.4h7.7M236.2 140.7h7.7M238.8 153.4v15.2M266.8 153.4h7.6M124.3 163.6v12.7h5.1M137 173.7h-7.6v5.1h2.5M144.7 173.7h2.5v5.1h-7.6M159.9 163.6h-5.1v12.7h-7.6M165 173.7h-5.1v7.7h2.6"/>
<path d="M172.6 173.7h2.6v7.7h-5.1M266.8 166.1h7.6"/>
</g>
<g fill="#0e0e0e" stroke="#0e0e0e" stroke-width=".21">
<circle cx="210.8" cy="23.6" r=".48"/>
<circle cx="238.8" cy="38.9" r=".48"/>
<circle cx="269.3" cy="54.1" r=".48"/>
<circle cx="208.2" cy="138.1" r=".48"/>
<circle cx="238.8" cy="153.4" r=".48"/>
<circle cx="269.3" cy="166.1" r=".48"/>
<circle cx="147.2" cy="64.3" r=".48"/>
<circle cx="129.4" cy="64.3" r=".48"/>
<circle cx="124.3" cy="64.3" r=".48"/>
<circle cx="159.9" cy="69.4" r=".48"/>
<circle cx="175.2" cy="61.8" r=".48"/>
<circle cx="124.3" cy="46.5" r=".48"/>
<circle cx="154.8" cy="51.6" r=".48"/>
<circle cx="101.4" cy="56.7" r=".48"/>
<circle cx="96.3" cy="41.4" r=".48"/>
<circle cx="147.2" cy="120.3" r=".48"/>
<circle cx="129.4" cy="120.3" r=".48"/>
<circle cx="124.3" cy="120.3" r=".48"/>
<circle cx="159.9" cy="125.4" r=".48"/>
<circle cx="175.2" cy="117.7" r=".48"/>
<circle cx="124.3" cy="102.5" r=".48"/>
<circle cx="154.8" cy="107.6" r=".48"/>
<circle cx="101.4" cy="112.6" r=".48"/>
<circle cx="96.3" cy="97.4" r=".48"/>
<circle cx="147.2" cy="176.3" r=".48"/>
<circle cx="129.4" cy="176.3" r=".48"/>
<circle cx="124.3" cy="176.3" r=".48"/>
<circle cx="159.9" cy="181.3" r=".48"/>
<circle cx="175.2" cy="173.7" r=".48"/>
<circle cx="124.3" cy="158.4" r=".48"/>
<circle cx="154.8" cy="163.5" r=".48"/>
<circle cx="101.4" cy="168.6" r=".48"/>
<circle cx="96.3" cy="153.4" r=".48"/>
<circle cx="205.7" cy="89.8" r=".48"/>
<circle cx="205.7" cy="84.7" r=".48"/>
<circle cx="205.7" cy="38.9" r=".48"/>
<circle cx="236.2" cy="94.8" r=".48"/>
<circle cx="236.2" cy="89.8" r=".48"/>
<circle cx="236.2" cy="54.1" r=".48"/>
<circle cx="238.8" cy="168.6" r=".48"/>
<circle cx="238.8" cy="21.1" r=".48"/>
<circle cx="266.7" cy="94.8" r=".48"/>
<circle cx="266.7" cy="99.9" r=".48"/>
<circle cx="266.7" cy="69.4" r=".48"/>
</g>
<g font-size="3.2">
<text x="271.9" y="84.9">AC</text>
<text x="271.9" y="88.5">Induction</text>
<text x="271.9" y="92.1">motor</text>
</g>
<g font-size="2.3">
<text x="38.4" y="11.6">1</text>
<text x="111.4" y="11.6">2</text>
<text x="184.6" y="11.6">3</text>
<text x="257.7" y="11.6">4</text>
<text x="126.5" y="28.2">1</text>
<text x="131.2" y="29.4">PWM</text>
<text x="143.3" y="29.4">VOA</text>
<text x="151.8" y="28.2">15</text>
<text x="3.9" y="34.5">A</text>
<text x="126.4" y="33.3">6</text>
<text x="131.2" y="34.5">DT</text>
<text x="143.4" y="34.5">VOB</text>
<text x="151.8" y="33.3">10</text>
<text x="291.4" y="34.5">A</text>
<text x="126.4" y="38.4">5</text>
<text x="131.2" y="39.6">DISABLE</text>
<text x="125.2" y="43.4">16</text>
<text x="125.4" y="46">11</text>
<text x="131.2" y="47.2">VDDB</text>
<text x="131.2" y="44.7">VDDA</text>
<text x="141.6" y="44.7">GNDA</text>
<text x="141.8" y="47.2">GNDB</text>
<text x="151.8" y="46">9</text>
<text x="151.8" y="43.4">14</text>
<text x="126.4" y="51.1">8</text>
<text x="126.5" y="48.5">3</text>
<text x="131.2" y="49.8">VDDI</text>
<text x="131.2" y="52.3">VDDI</text>
<text x="142.5" y="52.3">GNDI</text>
<text x="151.8" y="51.1">4</text>
<text x="10.8" y="71.4">20</text>
<text x="11.9" y="66.3">7</text>
<text x="16.7" y="67.6">VCC</text>
<text x="34.3" y="67.6">PC0 (ADC0/PCINT8)</text>
<text x="34.3" y="70.1">PC1 (ADC1/PCINT9)</text>
<text x="57.7" y="66.3">23</text>
<text x="57.7" y="68.9">24</text>
<text x="57.7" y="71.4">25</text>
<text x="11" y="76.5">21</text>
<text x="16.7" y="72.7">AVCC</text>
<text x="16.7" y="77.8">AREF</text>
<text x="28.2" y="77.8">PC4 (ADC4/SDA/PCINT12)</text>
<text x="33.2" y="72.7">PC2 (ADC2/PCINT10)</text>
<text x="33.2" y="75.2">PC3 (ADC3/PCINT11)</text>
<text x="57.7" y="74">26</text>
<text x="57.7" y="76.5">27</text>
<text x="4.1" y="82.8">B</text>
<text x="28.6" y="80.3">PC5 (ADC5/SCL/PCINT13)</text>
<text x="32.3" y="82.8">PC6 (PCINT14/RESET)</text>
<text x="57.7" y="81.6">1</text>
<text x="57.7" y="79">28</text>
<text x="291.6" y="82.8">B</text>
<text x="34.2" y="88">PD0 (PCINT16/RXD)</text>
<text x="57.7" y="86.7">2</text>
<text x="57.7" y="89.2">3</text>
<text x="126.4" y="89.2">6</text>
<text x="126.5" y="84.1">1</text>
<text x="131.2" y="85.4">PWM</text>
<text x="143.3" y="85.4">VOA</text>
<text x="151.8" y="89.2">10</text>
<text x="151.8" y="84.1">15</text>
<text x="27.9" y="95.6">PD3 (PCINT19/OC2B/INT1)</text>
<text x="34.1" y="93">PD2 (PCINT18/INT0)</text>
<text x="34.3" y="90.5">PD1 (PCINT17/TXD)</text>
<text x="57.7" y="91.8">4</text>
<text x="57.7" y="94.3">5</text>
<text x="126.4" y="94.3">5</text>
<text x="131.2" y="95.6">DISABLE</text>
<text x="131.2" y="90.5">DT</text>
<text x="143.4" y="90.5">VOB</text>
<text x="30.1" y="100.7">PD5 (PCINT21/OC0B/T1)</text>
<text x="31.2" y="98.1">PD4 (PCINT20/XCK/T0)</text>
<text x="57.7" y="96.9">6</text>
<text x="57.7" y="99.4">11</text>
<text x="57.7" y="101.9">12</text>
<text x="125.2" y="99.4">16</text>
<text x="125.4" y="101.9">11</text>
<text x="131.2" y="100.7">VDDA</text>
<text x="141.6" y="100.7">GNDA</text>
<text x="151.8" y="101.9">9</text>
<text x="151.8" y="99.4">14</text>
<text x="27.5" y="103.2">PD6 (PCINT22/OC0A/AIN0)</text>
<text x="33.9" y="105.7">PD7 (PCINT23/AIN1)</text>
<text x="57.7" y="104.5">13</text>
<text x="126.4" y="107">8</text>
<text x="126.5" y="104.5">3</text>
<text x="131.2" y="105.7">VDDI</text>
<text x="131.2" y="103.2">VDDB</text>
<text x="141.8" y="103.2">GNDB</text>
<text x="151.8" y="107">4</text>
<text x="28.9" y="110.8">PB0 (PCINT0/CLKO/ICP1)</text>
<text x="34.3" y="113.4">PB1 (OC1A/PCINT1)</text>
<text x="57.7" y="109.6">14</text>
<text x="57.7" y="112.1">15</text>
<text x="131.2" y="108.3">VDDI</text>
<text x="142.5" y="108.3">GNDI</text>
<text x="28.2" y="118.5">PB3 (MOSI/OC2A/PCINT3)</text>
<text x="31.4" y="116">PB2 (SS/OC1B/PCINT2)</text>
<text x="57.7" y="114.7">16</text>
<text x="57.7" y="117.2">17</text>
<text x="57.7" y="119.8">18</text>
<text x="11.9" y="124.8">8</text>
<text x="34.6" y="121">PB4 (MISO/PCINT4)</text>
<text x="35.8" y="123.6">PB5 (SCK/PCINT5)</text>
<text x="57.7" y="124.8">9</text>
<text x="57.7" y="122.3">19</text>
<text x="4.1" y="131.2">C</text>
<text x="10.8" y="127.4">22</text>
<text x="16.7" y="126.1">GND</text>
<text x="16.7" y="128.7">GND</text>
<text x="25.8" y="126.1">PB6 (PCINT6/XTAL1/TOSC1)</text>
<text x="25.8" y="128.7">PB7 (PCINT7/XTAL2/TOSC2)</text>
<text x="57.7" y="127.4">10</text>
<text x="291.5" y="131.2">C</text>
<text x="126.5" y="140.1">1</text>
<text x="131.2" y="141.4">PWM</text>
<text x="143.3" y="141.4">VOA</text>
<text x="151.8" y="140.1">15</text>
<text x="126.4" y="145.2">6</text>
<text x="131.2" y="146.5">DT</text>
<text x="143.4" y="146.5">VOB</text>
<text x="151.8" y="145.2">10</text>
<text x="32.2" y="150.3">2</text>
<text x="32.3" y="152.8">7</text>
<text x="37" y="151.6">NC</text>
<text x="37" y="154.1">NC</text>
<text x="45.8" y="151.6">NC</text>
<text x="45.8" y="154.1">NC</text>
<text x="52.6" y="150.3">12</text>
<text x="52.6" y="152.8">13</text>
<text x="125.2" y="155.4">16</text>
<text x="126.4" y="150.3">5</text>
<text x="131.2" y="151.6">DISABLE</text>
<text x="151.8" y="155.4">14</text>
<text x="125.4" y="157.9">11</text>
<text x="126.5" y="160.4">3</text>
<text x="131.2" y="161.7">VDDI</text>
<text x="131.2" y="159.2">VDDB</text>
<text x="131.2" y="156.6">VDDA</text>
<text x="141.6" y="156.6">GNDA</text>
<text x="141.8" y="159.2">GNDB</text>
<text x="151.8" y="157.9">9</text>
<text x="126.4" y="163">8</text>
<text x="131.2" y="164.3">VDDI</text>
<text x="142.5" y="164.3">GNDI</text>
<text x="151.8" y="163">4</text>
<text x="32.2" y="168.1">2</text>
<text x="32.3" y="170.6">7</text>
<text x="37" y="169.4">NC</text>
<text x="37" y="171.9">NC</text>
<text x="45.8" y="169.4">NC</text>
<text x="45.8" y="171.9">NC</text>
<text x="52.6" y="168.1">12</text>
<text x="52.6" y="170.6">13</text>
<text x="4" y="179.5">D</text>
<text x="201.9" y="178.3">Title</text>
<text x="291.5" y="179.5">D</text>
<text x="32.2" y="183.3">2</text>
<text x="32.3" y="185.9">7</text>
<text x="37" y="184.6">NC</text>
<text x="45.8" y="184.6">NC</text>
<text x="52.6" y="183.3">12</text>
<text x="52.6" y="185.9">13</text>
<text x="201.9" y="185.9">Size</text>
<text x="214.6" y="185.9">Number</text>
<text x="265.5" y="185.9">Revision</text>
<text x="37" y="187.2">NC</text>
<text x="45.8" y="187.2">NC</text>
<text x="203.2" y="189.7">A4</text>
<text x="201.9" y="193.5">Date:</text>
<text x="201.9" y="196.1">File:</text>
<text x="213.4" y="193.5">2017-09-16</text>
<text x="213.4" y="196.1">H:\Hannah\..\VFD1.SchDoc</text>
<text x="252.8" y="196.1">Drawn By:</text>
<text x="252.8" y="193.5">Sheet</text>
<text x="259.8" y="193.5">of</text>
<text x="38.4" y="199.9">1</text>
<text x="111.4" y="199.9">2</text>
<text x="184.6" y="199.9">3</text>
<text x="257.7" y="199.9">4</text>
</g>
<g font-size="2.3" fill="#262626">
<text x="236.6" y="18">VCC</text>
<text x="134.5" y="20.5">Phase = 0</text>
<text x="185.5" y="32">VOA U2A</text>
<text x="93.4" y="38.4">VDD2</text>
<text x="216" y="47.2">VOA U3A</text>
<text x="71.1" y="51.1">GND</text>
<text x="86.3" y="58.7">GND</text>
<text x="157.6" y="58.7">GND</text>
<text x="38" y="61.3">GND</text>
<text x="115.7" y="65.1">VDD1</text>
<text x="244" y="62.5">VOA U4A</text>
<text x="134.5" y="79">Phase = 85</text>
<text x="93.4" y="94.3">VDD2</text>
<text x="191.4" y="90.5">GNDA U2A</text>
<text x="222" y="95.6">GNDA U3A</text>
<text x="252.5" y="100.7">GNDA U4A</text>
<text x="76.2" y="107">GND</text>
<text x="86.3" y="114.7">GND</text>
<text x="157.6" y="114.7">GND</text>
<text x="115.7" y="121">VDD1</text>
<text x="185.5" y="131.2">VOB U2A</text>
<text x="134.5" y="135">Phase = 170</text>
<text x="216.1" y="146.5">VOB U3A</text>
<text x="93.4" y="150.3">VDD2</text>
<text x="244.1" y="159.2">VOB U4A</text>
<text x="71.1" y="163">GND</text>
<text x="86.3" y="170.6">GND</text>
<text x="157.6" y="170.6">GND</text>
<text x="115.7" y="177">VDD1</text>
<text x="236.4" y="175.7">GND</text>
</g>
<g font-size="2.3" fill="#0e0e0e">
<text x="129.4" y="25.6">U2A</text>
<text x="206.5" y="30.4">Q1</text>
<text x="218.7" y="33">D1</text>
<text x="218.7" y="35.6">1N4007</text>
<text x="74.2" y="38.1">R1</text>
<text x="177.5" y="41.1">CBa</text>
<text x="74.2" y="43.2">200</text>
<text x="91" y="46.5">C3a</text>
<text x="237" y="45.7">Q2</text>
<text x="41.1" y="53.3">1K</text>
<text x="41.1" y="48.3">RA</text>
<text x="91" y="49">1uF</text>
<text x="104.2" y="48.3">D7</text>
<text x="104.2" y="50.8">1N4007</text>
<text x="177.5" y="48.3">400nF</text>
<text x="246.7" y="48.3">D2</text>
<text x="246.7" y="50.8">1N4007</text>
<text x="129.4" y="56.1">Si8234AD-C-IS</text>
<text x="139.3" y="59">C2a</text>
<text x="167.3" y="59">C4a</text>
<text x="14.9" y="63.8">U1</text>
<text x="132.5" y="64.1">C1a</text>
<text x="267.5" y="61">Q3</text>
<text x="277.2" y="63.5">D3</text>
<text x="132.5" y="71.2">1uF</text>
<text x="139.3" y="66.1">0.1uF</text>
<text x="163" y="66.6">C5a 0.1uF</text>
<text x="277.2" y="66.1">1N4007</text>
<text x="163" y="73.7">10uF</text>
<text x="129.4" y="81.6">U3A</text>
<text x="79.3" y="94.1">R2</text>
<text x="79.3" y="99.1">200</text>
<text x="177.5" y="97.1">CBb</text>
<text x="91" y="105">1uF</text>
<text x="91" y="102.4">C3b</text>
<text x="104.2" y="104.2">D8</text>
<text x="104.2" y="106.8">1N4007</text>
<text x="177.5" y="104.2">400nF</text>
<text x="129.4" y="112.1">Si8234AD-C-IS</text>
<text x="139.3" y="114.9">C2b</text>
<text x="167.3" y="114.9">C4b</text>
<text x="132.5" y="120">C1b</text>
<text x="139.3" y="122">0.1uF</text>
<text x="163" y="122.6">C5b 0.1uF</text>
<text x="132.5" y="127.1">1uF</text>
<text x="163" y="129.7">10uF</text>
<text x="206.5" y="129.7">Q4</text>
<text x="14.9" y="132.5">ATmega328P-PU</text>
<text x="129.4" y="137.6">U4A</text>
<text x="216.2" y="132.2">D4</text>
<text x="216.2" y="134.7">1N4007</text>
<text x="35.3" y="147.7">U2B</text>
<text x="237" y="144.9">Q5</text>
<text x="246.7" y="147.5">D5</text>
<text x="74.2" y="155.1">200</text>
<text x="74.2" y="150">R3</text>
<text x="177.5" y="153.1">CBc</text>
<text x="246.7" y="150">1N4007</text>
<text x="35.3" y="157.9">Si8234AD-C-IS</text>
<text x="91" y="161">1uF</text>
<text x="91" y="158.4">C1c</text>
<text x="104.2" y="160.2">D9</text>
<text x="177.5" y="160.2">400nF</text>
<text x="267.5" y="157.6">Q6</text>
<text x="277.2" y="160.2">D6</text>
<text x="35.3" y="165.6">U3B</text>
<text x="104.2" y="162.7">1N4007</text>
<text x="277.2" y="162.7">1N4007</text>
<text x="129.4" y="168.1">Si8234AD-C-IS</text>
<text x="139.3" y="170.9">C2c</text>
<text x="167.3" y="170.9">C4c</text>
<text x="35.3" y="175.7">Si8234AD-C-IS</text>
<text x="132.5" y="176">C1c</text>
<text x="139.3" y="178">0.1uF</text>
<text x="163" y="178.5">C5c 0.1uF</text>
<text x="35.3" y="180.8">U4B</text>
<text x="132.5" y="183.1">1uF</text>
<text x="163" y="185.6">10uF</text>
<text x="35.3" y="191">Si8234AD-C-IS</text>
</g>
</svg>
